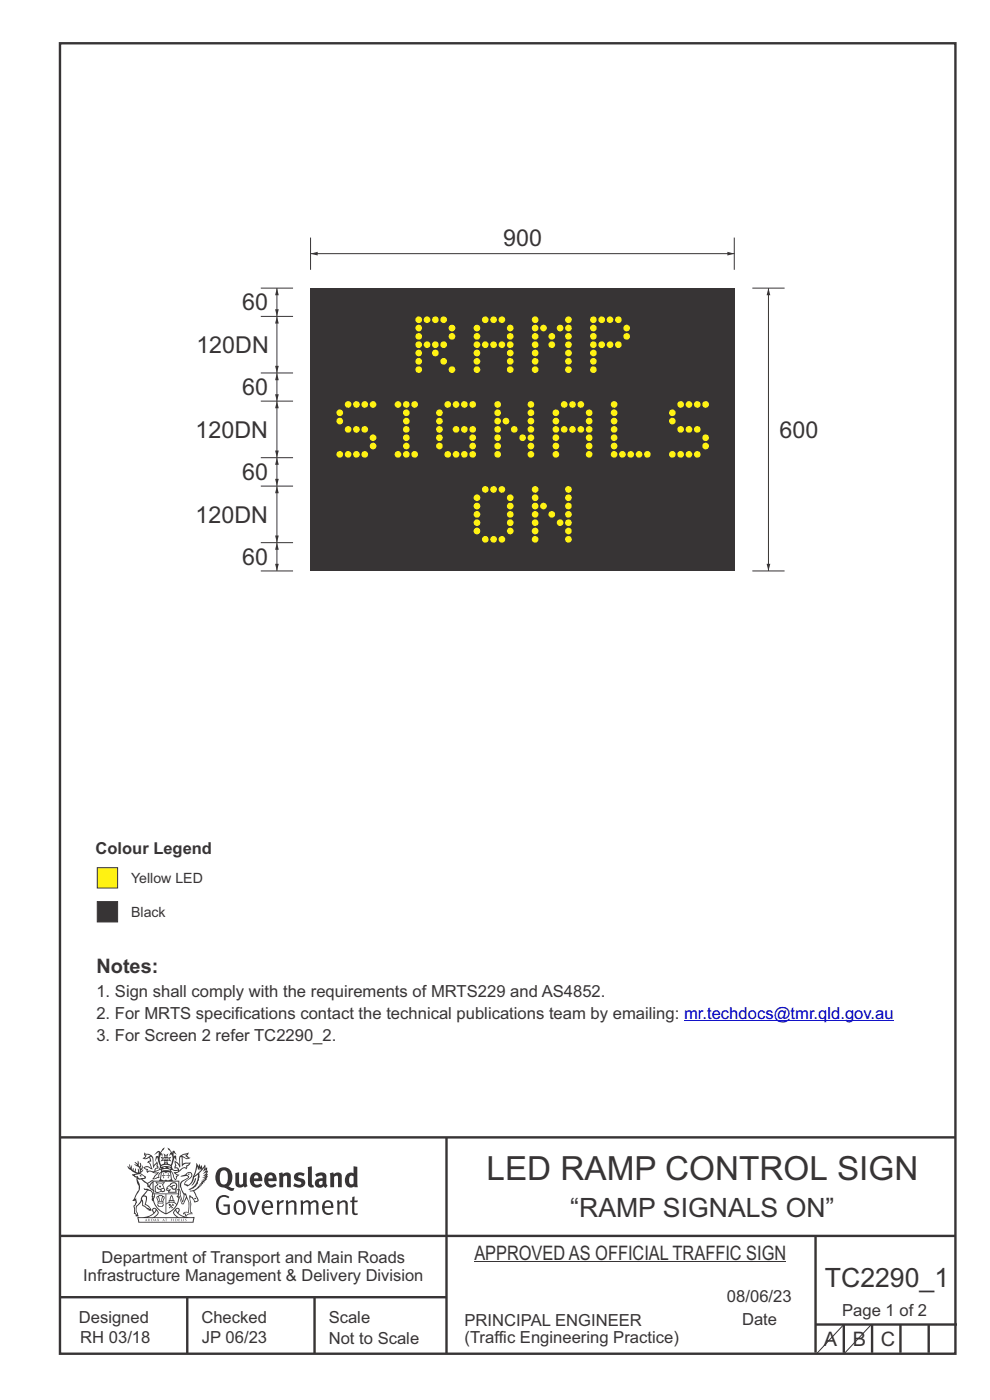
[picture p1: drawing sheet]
<svg xmlns="http://www.w3.org/2000/svg" width="210mm" height="297mm" viewBox="0 0 210 297" stroke-linecap="round" stroke-linejoin="round" font-family="sans-serif">
<g fill="none" stroke="#373435" stroke-width=".51">
<path d="M12.7 9.2h190v278h-190zM12.7 241.3h190M94.7 241.4v45.8M12.7 275.2h82M12.7 262.2h190.1M39.7 275.2v12M66.7 275.2v12M173 262.1v24.9M173 281h30M179 281v6M185 281v6M191 281v6"/>
<path d="M197 281v6"/>
</g>
<g fill="#373435">
<path d="M47 248.4a2.55 2.55 0 0 0 0 2.7l.3 .2a.81 .81 0 0 0 1-1v-.5a1.04 1.04 0 0 0-1.1-1.5zM46.3 248.1a1.82 1.82 0 0 1 2.1-.2 1.82 1.82 0 0 1 .9 1.8 2.29 2.29 0 0 1-.8 2l.7 .3h.5l-.2 .6a2.87 2.87 0 0 1-2-.7 2.12 2.12 0 0 1-1.7-3.1z" fill-rule="evenodd"/>
<path d="M49.9 248.9l.8-.2v2a.46 .46 0 0 0 .3 .6 .46 .46 0 0 0 .6-.3v-2.1l.7-.2v2.4l.2 .5-.5 .3-.3-.3a1.02 1.02 0 0 1-1.2 .3 1.02 1.02 0 0 1-.6-1.1z" fill-rule="evenodd"/>
<path d="M54 249.5l-.1 .5h.9a.49 .49 0 0 0-.2-.6 .49 .49 0 0 0-.6 .1zM53.4 249.1a1.34 1.34 0 0 1 1.6-.2 1.34 1.34 0 0 1 .6 1.5v.2h-1.7a.77 .77 0 0 0 .5 .8 .77 .77 0 0 0 .9-.4l.3 .5a1.59 1.59 0 0 1-2 .2 1.59 1.59 0 0 1-.5-2.1z" fill-rule="evenodd"/>
<path d="M57 249.5l-.1 .5h1a.49 .49 0 0 0-.2-.6 .49 .49 0 0 0-.7 .1zM56.4 249.1a1.34 1.34 0 0 1 1.6-.2 1.34 1.34 0 0 1 .7 1.5v.2h-1.8a.77 .77 0 0 0 .5 .8 .77 .77 0 0 0 .9-.4l.4 .5a1.59 1.59 0 0 1-2.1 .2 1.59 1.59 0 0 1-.5-2.1z" fill-rule="evenodd"/>
<path d="M59.2 248.9l.7-.2 .1 .4a.95 .95 0 0 1 1-.3 .95 .95 0 0 1 .7 .8v2.3h-.8v-2.3a.46 .46 0 0 0-.8 .1v2.2h-.8z" fill-rule="evenodd"/>
<path d="M62.6 249.1a1.75 1.75 0 0 1 2-.1l-.2 .5-.6-.2a.43 .43 0 0 0-.6 .3l.4 .3a1.04 1.04 0 0 1 1.2 1.1 1.04 1.04 0 0 1-1.4 1l-1.2-.4 .3-.6 1 .4 .4-.4a.88 .88 0 0 0-1-.5l-.4-.2-.1-.4z" fill-rule="evenodd"/>
<path d="M65.3 247.6l.8-.2 .1 3.8 .3 .2 .1 .4a.88 .88 0 0 1-1 0 .88 .88 0 0 1-.3-1z" fill-rule="evenodd"/>
<path d="M67.8 250.6a.43 .43 0 0 0-.1 .7 .43 .43 0 0 0 .7-.1v-.7zM66.8 249.1a1.7 1.7 0 0 1 2.4 .1v1.9l.3 .4-.4 .5-.5-.4a1.03 1.03 0 0 1-1.7-.1 1.03 1.03 0 0 1 .8-1.5h.7v-.4a.8 .8 0 0 0-1.2 .1z" fill-rule="evenodd"/>
<path d="M70 248.9l.7-.2 .1 .4a.95 .95 0 0 1 1-.3 .95 .95 0 0 1 .7 .8v2.3h-.8v-2.3a.46 .46 0 0 0-.8 .1v2.2h-.8z" fill-rule="evenodd"/>
<path d="M74.3 249.5a1.48 1.48 0 0 0 0 1.7h.5l.2-.1v-1.5l-.3-.2zM75 247.4l.8 .1 .1 4.4h-.7l-.1-.2a1.26 1.26 0 0 1-1.4 0 1.26 1.26 0 0 1-.5-1.3 1.29 1.29 0 0 1 .4-1.4 1.29 1.29 0 0 1 1.4-.1z" fill-rule="evenodd"/>
<path d="M46.4 253.9a1.72 1.72 0 0 1 2.3 0l-.3 .3a1.24 1.24 0 0 0-1.4-.2 1.24 1.24 0 0 0-.6 1.4 1.49 1.49 0 0 0 1.2 1.9l.7-.1v-1.3h-.8l-.1-.4h1.3v1.9a1.93 1.93 0 0 1-2.2 0 1.93 1.93 0 0 1-.7-2.2l.2-.8z" fill-rule="evenodd"/>
<path d="M50.4 255.1a1.65 1.65 0 0 0 .2 2.2 .99 .99 0 0 0 1-1.4 .78 .78 0 0 0-.4-.8 .78 .78 0 0 0-.8 0zM50 254.9a1.33 1.33 0 0 1 1.6-.1 1.33 1.33 0 0 1 .5 1.4 1.31 1.31 0 0 1-1.3 1.6 1.31 1.31 0 0 1-1.2-1.6v-.6z" fill-rule="evenodd"/>
<path d="M52.5 254.7l.4-.1 .9 2.6 .8-2.5h.5l-1.1 3h-.5z" fill-rule="evenodd"/>
<path d="M56.3 255.2l-.2 .7h1.3a.7 .7 0 0 0-.3-.8 .7 .7 0 0 0-.8 .1zM55.9 255a1.22 1.22 0 0 1 1.5-.2 1.22 1.22 0 0 1 .5 1.5h-1.8a.93 .93 0 0 0 .5 1 .93 .93 0 0 0 1.1-.2l.2 .3a1.43 1.43 0 0 1-1.8 .1 1.43 1.43 0 0 1-.6-1.7z" fill-rule="evenodd"/>
<path d="M58.7 254.7l.4-.1 .1 .5 .4-.4 .6-.1-.2 .5a.66 .66 0 0 0-.8 .7v1.9h-.4z" fill-rule="evenodd"/>
<path d="M60.6 254.7l.4-.1 .1 .5a.94 .94 0 0 1 1-.5 .94 .94 0 0 1 .8 .8v2.3h-.5l-.1-2.5a.81 .81 0 0 0-1.2 .3v2.2h-.4z" fill-rule="evenodd"/>
<path d="M63.7 254.7l.5-.1 .1 .5 .4-.3a.78 .78 0 0 1 1.1 .3 .9 .9 0 0 1 1-.5 .9 .9 0 0 1 .8 .8v2.3h-.5l-.1-2.5a.67 .67 0 0 0-1.1 .3v2.2h-.5v-2.4l-.4-.3-.7 .4v2.3h-.5z" fill-rule="evenodd"/>
<path d="M69 255.2l-.1 .7h1.3a.7 .7 0 0 0-.3-.8 .7 .7 0 0 0-.9 .1zM68.7 255a1.22 1.22 0 0 1 1.5-.2 1.22 1.22 0 0 1 .5 1.5h-1.8a.93 .93 0 0 0 .4 1 .93 .93 0 0 0 1.2-.2l.1 .3a1.44 1.44 0 0 1-1.7 .1 1.44 1.44 0 0 1-.6-1.7z" fill-rule="evenodd"/>
<path d="M71.4 254.7l.5-.1 .1 .5a.94 .94 0 0 1 1-.5 .94 .94 0 0 1 .8 .8v2.3h-.5l-.1-2.5a.81 .81 0 0 0-1.2 .3v2.2h-.4z" fill-rule="evenodd"/>
<path d="M74.7 253.9l.5-.1v.9h.7l-.1 .3h-.6v2.2l.1 .2h.5l.1 .3a.75 .75 0 0 1-1.2-.6v-2.1h-.4v-.3h.4z" fill-rule="evenodd"/>
<path d="M30.8 244.9l1.1 .3-.9 .5h-.4l.6-.5zM31.8 245.4h.2a2.44 2.44 0 0 1 .4 1.9l.1 .5 .7-1-.1 .6 .3 .3a.57 .57 0 0 0-.6 .7l-1-.1-.5 .2 .2-.5-.8-.3 .7-.1 .9 .5 .1-.1-.6-1.3-.2-.2h.5zM30.7 244.4l-.1 .5 .2 .4-.6 .4a1.04 1.04 0 0 0 1.4-.1l.2 .6-.3 .1-.2 .4a.94 .94 0 0 1 .8 1.1l-.2-.1a1.16 1.16 0 0 0-1.5-.1l.3 .4 .4 .2 .1 .5 .2 .1 .1-.2a.94 .94 0 0 1 1.1 .2l.8 .1-1.2 1.2a1.13 1.13 0 0 0 1.2-.2l.4-.1-.1-.4 .5-.8a.83 .83 0 0 0-.6 1.1l-.3-.1-.7 .4 1.1-1.4-.5 .1-.5-.1 1.3-.5-.1-.1-.9 .4v-.3l.2-.2 .3 .1 .1-.3-.2-.4v-.6l-.1-.4-.7 1v-.7a1.42 1.42 0 0 0-1.6-1.8z" fill-rule="evenodd"/>
<path d="M38.5 245.2l.5-.2 .7-.1-.6 .3 .8 .5h-.3zM38.3 245.5l.2-.1 .1 2a1.69 1.69 0 0 1 1.6-.6l-.8 .5 .1 .5a1.1 1.1 0 0 0-1.5 .6l-.1-.5-.2-.2h-.5l.3-.4-.3-.7a1.42 1.42 0 0 1 .8 1.1l.2-.1zM37.1 246.2l.1 1-.2 .3 .1 .4h.5l.1 .2a.96 .96 0 0 1-1.1-.1l-.1 .1a1.06 1.06 0 0 0 1.3 .2v.1a.72 .72 0 0 1-1 .2l.3 .5 .6 .2-.4 .2-.1 .6-.2-.3-.4-1.1-.4-.4 .4 .9a1.54 1.54 0 0 0 .7 1.2l.2-.3a.58 .58 0 0 1 .4-.8l.2-.1h-.3l-.5-.3 .9-.5a.93 .93 0 0 1 1.2-.5v.2l.2-.2 .1-.5a.99 .99 0 0 0 .7-.8l-1.3 .1-.3 .2-.1-1.4 .9 .4 .9-.3h-.4l-.5-.4 .4-.7-.6 .2a1.46 1.46 0 0 0-1.4 2.1v.4l-.2-.4z" fill-rule="evenodd"/>
<path d="M35.6 248.9l.2 .1-.1 .3 .4 .1h-.4v.6l-.1-.6h-.3l.3-.1z" fill-rule="evenodd"/>
<path d="M34.6 248.9l.2 .1v.3l.3 .1h-.3l-.1 .6v-.6h-.4l.4-.1z" fill-rule="evenodd"/>
<path d="M34.3 248.8a.57 .57 0 0 1 .9 .2 .57 .57 0 0 1 .9-.2l.2 1.4h-.2a.57 .57 0 0 1-.9 0 .69 .69 0 0 1-1.1 0zM34.2 248.1l-.3 2.1-.2 .4h3l-.2-.4-.3-2.1h-.2v.2l-.8-.1-.8 .1v-.2z" fill-rule="evenodd"/>
<path d="M34.2 252.4a.3 .3 0 0 0 .6 0 .3 .3 0 0 0-.6 0zM33.3 250.9l.3 .3-.3 .4a.79 .79 0 0 0 0 1.3l.8-.2-.1-.3a.55 .55 0 0 1-.7-.6l.1-.1 .2 .3 .3 .2 .8-.2-.4-.7 .4-.4-.7 .2zM33 250.7l1.1 .2 .9-.2-.4 .6 .4 1.2a.56 .56 0 0 1-.8 .3l-.2 .1a.73 .73 0 0 1-.9 .1 .73 .73 0 0 1-.3-1v-.4l.6-.4z" fill-rule="evenodd"/>
<path d="M35.6 251.8l.7-.4a.58 .58 0 0 1 1-.1 .58 .58 0 0 1-.4 .9l-.3-.3a.43 .43 0 0 1 .6-.4 .57 .57 0 0 0-.8 .2l-.2-.1-.3 .1 .4 .2a.55 .55 0 0 0 .9 .4v.5h-1.3l.3-.4-.1-.1-.6 .1 .2-.3-.2-.1zM35.4 251.8l-.1 .2a.39 .39 0 0 0 .2 .6h.3l-.2 .4h1.9l-.1-.8a.86 .86 0 0 0-.1-1.3 .86 .86 0 0 0-1.3 .4z" fill-rule="evenodd"/>
<path d="M36 254.8h.8v.2h-.8zM36.4 253.8l.2 .8h-.4zM36.4 253.5l-.3 .5-.1 .6h-.2v.4l-.7 .4 .2 .1a1.48 1.48 0 0 1 2.1 .2l.2-.1-.6-.5v-.5h-.2l-.1-.6z" fill-rule="evenodd"/>
<path d="M35.8 255.4l.4 .1 .1 .3 .3-.2-.2-.2a.38 .38 0 0 1 .5 .5l-.2-.2-.3 .2 .3 .2-.3 .3-.1-.4-.4 .4-.1-.2 .4-.3-.1-.1-.2 .1z" fill-rule="evenodd"/>
<path d="M34.5 254h.2v.2l-.2 .6h-.2zM33.6 255.3h.9v.2a.55 .55 0 0 1-.8 .4v-.2l-.2-.1zM33.4 254h.2l.2 .8h-.2zM33.6 255l.8-.1 .1 .2h-.8zM33.8 253.7h.5l-.2 1.1h-.1zM33.3 253.8l-.1 .3 .3 1.1a.48 .48 0 0 0-.1 .6 .48 .48 0 0 0 .5 .2h.5a.49 .49 0 0 0 .2-.8l.3-1.1-.1-.3a1.42 1.42 0 0 0-1.5 0z" fill-rule="evenodd"/>
<path d="M33.7 251.5l.4 .1 .1 .3h-.3z" fill-rule="evenodd"/>
<path d="M41.3 250.1l.3-.2-.2 .8-.6 .8h-.2l.5-.7z" fill-rule="evenodd"/>
<path d="M39.7 249l.3-.2 .5 .2a.88 .88 0 0 1-.6 1.1 1.22 1.22 0 0 0-.8 1.3l.5 .2a.72 .72 0 0 0 .9-.4l.5-.8 .2-.6 .8-.6v.2a2.85 2.85 0 0 1-2 2.9l.1 .1a2.13 2.13 0 0 0 1.9-1.5v-.3a2.01 2.01 0 0 0 .3-1.7l1.1-1.3-.4 1 .7-.5-.7 1 .8-.4-.8 .8 .7-.2-.9 .6 .8-.1-.8 .4h.7l-.8 .3 .3 .2h-.4l.2 .3h-.4l.2 .3h-.4l.1 .2h-.1a2.16 2.16 0 0 1-2 1.1l.1 .2 .4-.1a.76 .76 0 0 1 .7 .8l.5 1.2-.6 .2a1.45 1.45 0 0 0-1.1-1.3l.2 1.8-.1 1.8 .4 .3a1.07 1.07 0 0 0-1.2 .4v-.3l-.5-.2a.87 .87 0 0 1 1.1-.1v-.7a4.4 4.4 0 0 0-.6-3.1l-.1-.3h-.2a2.16 2.16 0 0 1-.7-2.2l.3-.4 1.2-.7a.55 .55 0 0 0-.4-.8zM37.8 252.4a.76 .76 0 0 1 .3 1.1l.6 1.6 .4-1.7 .2 .1a.61 .61 0 0 1-.1 .9l-.3 .8-.2 .1-.7-1.6-.3 .1a1.18 1.18 0 0 0 .1-1.4zM41.8 247.5l.2 .7 .3-.5v.6l.4-.5a1.9 1.9 0 0 1-1.2 1.4l-.3 .3zM38.2 249.6l1.4-.2 .2 .2v.3l-.5 .2a1.26 1.26 0 0 0-.9 1.9l.2 .7a1.84 1.84 0 0 1 .1 2.1l-.4-1.4a.96 .96 0 0 0-.4-1.2l-.4 .2a.78 .78 0 0 1 0 1.3l.1 .3h.4l.4 1.1a.38 .38 0 0 0 .2 .4 .38 .38 0 0 0 .4-.1l.6-1.2a2.94 2.94 0 0 1 .4 2.5l-.1 .4h-.8l-.3 .4v.2l.4-.1 .1 .4 .2 .1a1.02 1.02 0 0 1 1.3-.5v-.4l-.3-.1 .1-1.8-.3-1.3h.1a1.14 1.14 0 0 1 .8 1 .63 .63 0 0 0 .8-.2 .63 .63 0 0 0-.2-.9l-.6-1.2 .9-.6 .2-.4h.3l-.1-.2h.4l-.1-.3h.3l-.1-.3 .5-.1-.2-.2 .6-.4v-.2h-.2l.4-.5h-.3l.3-.5-.4 .1 .4-.5v-.3l-.3 .2 .2-.7-.1-.2-.4 .3v-.8l-.6 .8-.2-.8-.2 .5-.3-.7-.1 .6-.5-.8-.1 1.4-.6 1.8a1.81 1.81 0 0 1-1 1.5l-.6-.2a1.75 1.75 0 0 1 1.1-1.2 .75 .75 0 0 0 .1-1.3 .75 .75 0 0 0-1.2 .4z" fill-rule="evenodd"/>
<path d="M41.2 254.1h.3l.2 .2-.4 .1z" fill-rule="evenodd"/>
<path d="M29.4 258.4h11.6l-.1 .8h-11.4zM31.3 258.2l.5-.1a2.48 2.48 0 0 0 1.4-1.3l.3 .5-.5 .6-.5 .3zM32.5 256.6l.3-.2 .2 .1-.3 .7zM37.2 256.8a2.65 2.65 0 0 0 1.8 1.4h-1.1l-.5-.3-.5-.6zM37.4 256.5l.2-.1 .3 .2-.3 .6zM29.2 258.2l.1 1.2h11.8l.2-1.1-.2-.1a4.1 4.1 0 0 1-3.3-.9l.3-.4-.1-.6a1.06 1.06 0 0 0-1.3 1l.2 .4 .6 .5h-4.7l.3-.1a.84 .84 0 0 0 .6-.8 .84 .84 0 0 0-.5-.8l-.3-.2h-.5l-.1 .6 .3 .4a4.2 4.2 0 0 1-3.4 .9z" fill-rule="evenodd"/>
<path d="M31 258.7l.1 .2h-.2zM31 258.5l-.3 .6 .4-.2 .2 .2z" fill-rule="evenodd"/>
<path d="M31.3 258.6h.3v.4a.25 .25 0 0 0 .2-.1 .25 .25 0 0 0-.1-.3h.1a.29 .29 0 0 1 0 .4 .29 .29 0 0 1-.4 0 .29 .29 0 0 1 0-.4z" fill-rule="evenodd"/>
<path d="M32.2 258.6a.22 .22 0 0 1 .3 .2 .22 .22 0 0 1-.3 .2zM32 258.6l.1 .4a.33 .33 0 0 0 .4 0 .33 .33 0 0 0 0-.4 .33 .33 0 0 0-.5 0z" fill-rule="evenodd"/>
<path d="M32.9 258.7l.1 .2h-.2zM32.9 258.5l-.2 .6 .3-.2 .2 .2z" fill-rule="evenodd"/>
<path d="M33.3 258.6h.2l.1 .1 .2-.1-.2 .2 .2 .3-.3-.3-.1 .3h-.1l.2-.3z" fill-rule="evenodd"/>
<path d="M34.7 258.7l.1 .2h-.2zM34.7 258.5l-.3 .6 .4-.2 .2 .2z" fill-rule="evenodd"/>
<path d="M35 258.5h.5l-.2 .1v.5h-.2l.1-.5z" fill-rule="evenodd"/>
<path d="M36.2 258.6l.3-.1-.1 .1v.2h.1h-.1v.3h-.2z" fill-rule="evenodd"/>
<path d="M36.7 258.6h.2v.5h-.2z" fill-rule="evenodd"/>
<path d="M37.3 258.6a.22 .22 0 0 1 .3 .2 .22 .22 0 0 1-.3 .2zM37.1 258.6v.4a.33 .33 0 0 0 .5 0 .33 .33 0 0 0 0-.4 .33 .33 0 0 0-.5 0z" fill-rule="evenodd"/>
<path d="M37.8 258.6l.4-.1-.2 .1v.2h.1h-.1v.2l.2 .1h-.4z" fill-rule="evenodd"/>
<path d="M38.4 258.6h.2l-.1 .4 .2 .1h-.3z" fill-rule="evenodd"/>
<path d="M38.9 258.6h.2v.5h-.2z" fill-rule="evenodd"/>
<path d="M39.3 258.6h.2h-.1l.2 .3-.2 .2-.1-.1v-.1l.2 .1z" fill-rule="evenodd"/>
<path d="M34.2 247.4a1.51 1.51 0 0 1 2 .2 2.67 2.67 0 0 0-2.1 0zM35.7 247.6l.4 .1 .1 .3-.4-.1zM34.6 247.6h.5l.1 .2h-.4zM34 247.8l.3 .2h-.3zM34.9 246.9l.3-.2 .3 .2zM34.9 245.6l.2 .1v.3h-.2zM35 245.1l.2 .2 .2-.2-.1 .3h-.2zM35.1 246.3h.2l.1 .4-.2-.2-.2 .2zM35.3 245.7l.2-.1v.4h-.2zM34.4 245.7h.3l.1 .3-.4 .1 .2-.2zM35.7 245.7h.3l-.2 .2 .2 .2-.4-.1zM32.7 244.9l1-.5-.1 1-.2-.2-.3 .2-.3 1.1 .5-1 .3 .9a1.84 1.84 0 0 1 .2 1.7l.4 .1a2.48 2.48 0 0 1 2.2 0l.2-.2-.2-.7 .7-1.8 .4 .7-.2-1-.2-.1-.2 .3v-.9l.6 .4-.6-.8-.3 .1-.1 .4-.5-.9-.5-.3 .2 .5 .6 .5-.5 .8 .4-.4a2.06 2.06 0 0 1 0 2.3l-.5-.2-.2-.6 .1-.1 .8 .2-.4-.5 .4-.5-.7 .2-.2-.2 .2-.7-.5 .4-.5-.4 .2 .7-.2 .2-.7-.2 .4 .5-.4 .5 .8-.2 .1 .1-.2 .6-.5 .2a2.02 2.02 0 0 1 0-2.2l.3 .5-.1-.7-.3-.1 .8-1.2-.4 .3-.5 .8-.2-.3a.8 .8 0 0 0-.8 .5z" fill-rule="evenodd"/>
<path d="M29.2 250.1l.3 .1a.61 .61 0 0 1 .8 .4l.3 .2a.8 .8 0 0 1 .6 1l.4 .1 .5 .5a1 1 0 0 1 .5 1.1l-.1 .7v-.5h-.1a.96 .96 0 0 0-.8-1.3l-.2-.2h-.7l-.1-.1-.1 .1 .1 .3h.6l-1.2 1.3-.2 1-.4 .6a1.33 1.33 0 0 0-.5 1.8l.2 .5a1.26 1.26 0 0 1-.5-1.5l-.1-.3a1.56 1.56 0 0 0 .4-1.7l-.3 .2 .2-.5a3.2 3.2 0 0 0 .7-3zM30.4 253.9h.4a2.06 2.06 0 0 1-.1 1.6l.7 .5 .4 .4-.6-.1-.8-.6-.1-.9a.51 .51 0 0 1 .1-.9zM28.6 249.3a1.52 1.52 0 0 1 2.1 .5l-1.1 .2-.2-.1-.1-.4h-.5zM27.5 247v.8l-.3-.4h-.1a3.1 3.1 0 0 0 1.9 1.6l-1 .1 .5 .6 .5 .1 .1 1.1a1.84 1.84 0 0 1-.3 2.5l-.4 .9-.3 .4 .2 .1 .4-.1 .1 .4-.2 .5-.3 .2 .1 1.7h.2l.3 .5 .1 .1 .4-.1-.1-.5a1.3 1.3 0 0 1-.1-1.7l.9-1 .1 1.1 .6 .2 .5 .5 .1-.1 .2 .3h.5a1.85 1.85 0 0 0-1.2-1.4l.1-.3a1.39 1.39 0 0 0 0-1.4l-.5-.1 .5-.5a.66 .66 0 0 1 .9-.4 .66 .66 0 0 1 .3 .9l-.1 .4 .2-.1v.2l-.1 .3 .2 .5 .1-.3a2.24 2.24 0 0 0 .1-2.2 .73 .73 0 0 1-.7-.7 .73 .73 0 0 1 .6-.7v-.2a.94 .94 0 0 0-.9 .8 .48 .48 0 0 1-.1-.6 .48 .48 0 0 1 .5-.2l.5-.3a.51 .51 0 0 0-.8 .2l-.5 .2-1-.8h.6l.2-.5-1.2-.7 .5-.5v-.3l-.5 .4 .1-.2a.69 .69 0 0 0 .2-1v.4l-.2 .3v-1.1l-.3-.2 .1 .6-.1 .2-.4-1.3v.7l-.6-.4 .5 .7-.6-.2 .3 .3a1 1 0 0 1 .7 1.4l-.2-.8v.9l-.5-.2v-.8l-.2 .7-.2-.1-.1-.6-.2 .4-.2-.2 .1-.7-.2 .5z" fill-rule="evenodd"/>
<path d="M29.6 249.4l.2-.1 .3 .2z" fill-rule="evenodd"/>
<path d="M32.4 250.5h5.6v2l-.2-.1v-1.7h-5.2v2.5h5.2v-.8l.1 .2-.1 1.1v-.3h-2.5v4a4.1 4.1 0 0 0 2.6-3.6l.1-.1a4 4 0 0 1-2.8 3.9 4.2 4.2 0 0 1-2.8-4.7l.1 1.2 .1-.1a3.8 3.8 0 0 0 2.5 3.4v-4h-2.5l-.2-.9z" fill-rule="evenodd"/>
<circle cx="40" cy="249.1" r=".17"/>
</g>
<path d="M20.6 184.1h4.3v4.3h-4.3z" fill-rule="evenodd" fill="#fff212" stroke="#373435" stroke-width=".21"/>
<path d="M20.6 191.3h4.3v4.3h-4.3z" fill-rule="evenodd" fill="#373435" stroke="#373435" stroke-width=".21"/>
<path d="M145.1 216.5h44.5" fill="none" stroke="#0000c4" stroke-width=".21"/>
<path d="M65.9 61.1h90v60h-90z" fill-rule="evenodd" fill="#373435"/>
<path d="M163 61.1v60" fill="none" stroke="#373435" stroke-width=".21"/>
<g fill="#373435">
<path d="M163 61.1l.4 1.5h-.8z"/>
<path d="M162.6 119.6h.8l-.4 1.5z"/>
</g>
<path d="M65.9 53.8h89.9" fill="none" stroke="#373435" stroke-width=".21"/>
<g fill="#373435">
<path d="M154.3 53.4l1.5 .4-1.5 .4z"/>
<path d="M65.9 53.8l1.5-.4v.8z"/>
</g>
<path d="M65.9 50.4v6.8M155.8 50.4v6.8M159.6 61.1h6.8M58.7 115.1v6M159.6 121.1h6.8" fill="none" stroke="#373435" stroke-width=".21"/>
<g fill="#373435">
<path d="M58.7 115.1l.4 1.5h-.7z"/>
<path d="M58.4 119.6h.7l-.4 1.5z"/>
</g>
<path d="M55.3 115.1h6.9M58.7 103.1v12M55.3 121.1h6.9" fill="none" stroke="#373435" stroke-width=".21"/>
<g fill="#373435">
<path d="M58.7 103.1l.4 1.5h-.7z"/>
<path d="M58.4 113.6h.7l-.4 1.5z"/>
</g>
<path d="M55.3 79.1h6.9M58.7 67.1v12" fill="none" stroke="#373435" stroke-width=".21"/>
<g fill="#373435">
<path d="M58.7 67.1l.4 1.5h-.7z"/>
<path d="M58.4 77.6h.7l-.4 1.5z"/>
</g>
<path d="M58.7 61.1v6M55.3 103.1h6.9" fill="none" stroke="#373435" stroke-width=".21"/>
<g fill="#373435">
<path d="M58.7 61.1l.4 1.5h-.7z"/>
<path d="M58.4 65.6h.7l-.4 1.5z"/>
</g>
<path d="M55.3 67.1h6.9M55.3 61.1h6.9M58.7 97.1v6" fill="none" stroke="#373435" stroke-width=".21"/>
<g fill="#373435">
<path d="M58.7 97.1l.4 1.5h-.7z"/>
<path d="M58.4 101.6h.7l-.4 1.5z"/>
</g>
<path d="M55.3 97.1h6.9M58.7 85.1v12" fill="none" stroke="#373435" stroke-width=".21"/>
<g fill="#373435">
<path d="M58.7 85.1l.4 1.5h-.7z"/>
<path d="M58.4 95.6h.7l-.4 1.5z"/>
</g>
<path d="M58.7 79.1v6M55.3 85.1h6.9" fill="none" stroke="#373435" stroke-width=".21"/>
<g fill="#373435">
<path d="M58.7 79.1l.4 1.6h-.7z"/>
<path d="M58.4 83.6h.7l-.4 1.5z"/>
</g>
<g fill="#fff212">
<circle cx="88.8" cy="67.8" r=".71"/>
<circle cx="88.8" cy="69.6" r=".71"/>
<circle cx="92.3" cy="73.1" r=".71"/>
<circle cx="94.1" cy="73.1" r=".71"/>
<circle cx="90.6" cy="73.1" r=".71"/>
<circle cx="92.3" cy="74.9" r=".71"/>
<circle cx="95.9" cy="69.6" r=".71"/>
<circle cx="88.8" cy="71.4" r=".71"/>
<circle cx="88.8" cy="73.1" r=".71"/>
<circle cx="88.8" cy="74.9" r=".71"/>
<circle cx="88.8" cy="76.7" r=".71"/>
<circle cx="88.8" cy="78.4" r=".71"/>
<circle cx="90.6" cy="67.8" r=".71"/>
<circle cx="92.3" cy="67.8" r=".71"/>
<circle cx="94.1" cy="67.8" r=".71"/>
<circle cx="95.9" cy="71.4" r=".71"/>
<circle cx="94.1" cy="76.7" r=".71"/>
<circle cx="95.9" cy="78.4" r=".71"/>
<circle cx="101.2" cy="69.6" r=".71"/>
<circle cx="104.7" cy="73.1" r=".71"/>
<circle cx="106.5" cy="73.1" r=".71"/>
<circle cx="108.2" cy="73.1" r=".71"/>
<circle cx="102.9" cy="73.1" r=".71"/>
<circle cx="108.2" cy="76.7" r=".71"/>
<circle cx="108.2" cy="69.6" r=".71"/>
<circle cx="101.2" cy="71.4" r=".71"/>
<circle cx="101.2" cy="73.1" r=".71"/>
<circle cx="101.2" cy="74.9" r=".71"/>
<circle cx="101.2" cy="76.7" r=".71"/>
<circle cx="101.2" cy="78.4" r=".71"/>
<circle cx="102.9" cy="67.8" r=".71"/>
<circle cx="104.7" cy="67.8" r=".71"/>
<circle cx="106.5" cy="67.8" r=".71"/>
<circle cx="108.2" cy="71.4" r=".71"/>
<circle cx="108.2" cy="74.9" r=".71"/>
<circle cx="108.2" cy="78.4" r=".71"/>
<circle cx="113.5" cy="67.8" r=".71"/>
<circle cx="113.5" cy="69.6" r=".71"/>
<circle cx="117.1" cy="71.4" r=".71"/>
<circle cx="120.6" cy="73.1" r=".71"/>
<circle cx="120.6" cy="76.7" r=".71"/>
<circle cx="115.3" cy="69.6" r=".71"/>
<circle cx="118.8" cy="69.6" r=".71"/>
<circle cx="120.6" cy="69.6" r=".71"/>
<circle cx="113.5" cy="71.4" r=".71"/>
<circle cx="113.5" cy="73.1" r=".71"/>
<circle cx="113.5" cy="74.9" r=".71"/>
<circle cx="113.5" cy="76.7" r=".71"/>
<circle cx="113.5" cy="78.4" r=".71"/>
<circle cx="120.6" cy="67.8" r=".71"/>
<circle cx="120.6" cy="71.4" r=".71"/>
<circle cx="120.6" cy="74.9" r=".71"/>
<circle cx="120.6" cy="78.4" r=".71"/>
<circle cx="117.1" cy="73.1" r=".71"/>
<circle cx="125.9" cy="67.8" r=".71"/>
<circle cx="125.9" cy="69.6" r=".71"/>
<circle cx="129.4" cy="73.1" r=".71"/>
<circle cx="131.2" cy="73.1" r=".71"/>
<circle cx="127.6" cy="73.1" r=".71"/>
<circle cx="132.9" cy="69.6" r=".71"/>
<circle cx="125.9" cy="71.4" r=".71"/>
<circle cx="125.9" cy="73.1" r=".71"/>
<circle cx="125.9" cy="74.9" r=".71"/>
<circle cx="125.9" cy="76.7" r=".71"/>
<circle cx="125.9" cy="78.4" r=".71"/>
<circle cx="127.6" cy="67.8" r=".71"/>
<circle cx="129.4" cy="67.8" r=".71"/>
<circle cx="131.2" cy="67.8" r=".71"/>
<circle cx="132.9" cy="71.4" r=".71"/>
<circle cx="72.1" cy="87.6" r=".71"/>
<circle cx="75.6" cy="91.1" r=".71"/>
<circle cx="77.4" cy="91.1" r=".71"/>
<circle cx="73.8" cy="91.1" r=".71"/>
<circle cx="73.8" cy="96.4" r=".71"/>
<circle cx="79.1" cy="94.6" r=".71"/>
<circle cx="72.1" cy="89.3" r=".71"/>
<circle cx="72.1" cy="96.4" r=".71"/>
<circle cx="73.8" cy="85.8" r=".71"/>
<circle cx="75.6" cy="85.8" r=".71"/>
<circle cx="77.4" cy="85.8" r=".71"/>
<circle cx="79.1" cy="85.8" r=".71"/>
<circle cx="79.1" cy="92.9" r=".71"/>
<circle cx="75.6" cy="96.4" r=".71"/>
<circle cx="77.4" cy="96.4" r=".71"/>
<circle cx="86.2" cy="91.1" r=".71"/>
<circle cx="86.2" cy="89.3" r=".71"/>
<circle cx="84.4" cy="96.4" r=".71"/>
<circle cx="86.2" cy="92.9" r=".71"/>
<circle cx="86.2" cy="87.6" r=".71"/>
<circle cx="84.4" cy="85.8" r=".71"/>
<circle cx="86.2" cy="85.8" r=".71"/>
<circle cx="88" cy="85.8" r=".71"/>
<circle cx="86.2" cy="94.6" r=".71"/>
<circle cx="86.2" cy="96.4" r=".71"/>
<circle cx="88" cy="96.4" r=".71"/>
<circle cx="93.2" cy="87.6" r=".71"/>
<circle cx="95" cy="96.4" r=".71"/>
<circle cx="98.5" cy="91.1" r=".71"/>
<circle cx="96.7" cy="91.1" r=".71"/>
<circle cx="100.3" cy="94.6" r=".71"/>
<circle cx="93.2" cy="89.3" r=".71"/>
<circle cx="93.2" cy="91.1" r=".71"/>
<circle cx="93.2" cy="92.9" r=".71"/>
<circle cx="93.2" cy="94.6" r=".71"/>
<circle cx="95" cy="85.8" r=".71"/>
<circle cx="96.7" cy="85.8" r=".71"/>
<circle cx="98.5" cy="85.8" r=".71"/>
<circle cx="100.3" cy="85.8" r=".71"/>
<circle cx="100.3" cy="91.1" r=".71"/>
<circle cx="96.7" cy="96.4" r=".71"/>
<circle cx="98.5" cy="96.4" r=".71"/>
<circle cx="100.3" cy="96.4" r=".71"/>
<circle cx="100.3" cy="92.9" r=".71"/>
<circle cx="105.6" cy="85.8" r=".71"/>
<circle cx="105.6" cy="87.6" r=".71"/>
<circle cx="107.3" cy="89.3" r=".71"/>
<circle cx="109.1" cy="91.1" r=".71"/>
<circle cx="112.6" cy="91.1" r=".71"/>
<circle cx="110.9" cy="92.9" r=".71"/>
<circle cx="112.6" cy="94.6" r=".71"/>
<circle cx="112.6" cy="87.6" r=".71"/>
<circle cx="105.6" cy="89.3" r=".71"/>
<circle cx="105.6" cy="91.1" r=".71"/>
<circle cx="105.6" cy="92.9" r=".71"/>
<circle cx="105.6" cy="94.6" r=".71"/>
<circle cx="105.6" cy="96.4" r=".71"/>
<circle cx="112.6" cy="85.8" r=".71"/>
<circle cx="112.6" cy="89.3" r=".71"/>
<circle cx="112.6" cy="92.9" r=".71"/>
<circle cx="112.6" cy="96.4" r=".71"/>
<circle cx="117.9" cy="87.6" r=".71"/>
<circle cx="121.4" cy="91.1" r=".71"/>
<circle cx="123.2" cy="91.1" r=".71"/>
<circle cx="125" cy="91.1" r=".71"/>
<circle cx="119.7" cy="91.1" r=".71"/>
<circle cx="125" cy="94.6" r=".71"/>
<circle cx="125" cy="87.6" r=".71"/>
<circle cx="117.9" cy="89.3" r=".71"/>
<circle cx="117.9" cy="91.1" r=".71"/>
<circle cx="117.9" cy="92.9" r=".71"/>
<circle cx="117.9" cy="94.6" r=".71"/>
<circle cx="117.9" cy="96.4" r=".71"/>
<circle cx="119.7" cy="85.8" r=".71"/>
<circle cx="121.4" cy="85.8" r=".71"/>
<circle cx="123.2" cy="85.8" r=".71"/>
<circle cx="125" cy="89.3" r=".71"/>
<circle cx="125" cy="92.9" r=".71"/>
<circle cx="125" cy="96.4" r=".71"/>
<circle cx="130.3" cy="85.8" r=".71"/>
<circle cx="130.3" cy="87.6" r=".71"/>
<circle cx="132" cy="96.4" r=".71"/>
<circle cx="130.3" cy="89.3" r=".71"/>
<circle cx="130.3" cy="91.1" r=".71"/>
<circle cx="130.3" cy="92.9" r=".71"/>
<circle cx="130.3" cy="94.6" r=".71"/>
<circle cx="130.3" cy="96.4" r=".71"/>
<circle cx="133.8" cy="96.4" r=".71"/>
<circle cx="135.6" cy="96.4" r=".71"/>
<circle cx="137.3" cy="96.4" r=".71"/>
<circle cx="142.6" cy="87.6" r=".71"/>
<circle cx="146.1" cy="91.1" r=".71"/>
<circle cx="147.9" cy="91.1" r=".71"/>
<circle cx="144.4" cy="91.1" r=".71"/>
<circle cx="144.4" cy="96.4" r=".71"/>
<circle cx="149.7" cy="94.6" r=".71"/>
<circle cx="142.6" cy="89.3" r=".71"/>
<circle cx="142.6" cy="96.4" r=".71"/>
<circle cx="144.4" cy="85.8" r=".71"/>
<circle cx="146.1" cy="85.8" r=".71"/>
<circle cx="147.9" cy="85.8" r=".71"/>
<circle cx="149.7" cy="85.8" r=".71"/>
<circle cx="149.7" cy="92.9" r=".71"/>
<circle cx="146.1" cy="96.4" r=".71"/>
<circle cx="147.9" cy="96.4" r=".71"/>
<circle cx="101.2" cy="107.4" r=".71"/>
<circle cx="108.2" cy="109.1" r=".71"/>
<circle cx="101.2" cy="109.1" r=".71"/>
<circle cx="101.2" cy="110.9" r=".71"/>
<circle cx="101.2" cy="112.7" r=".71"/>
<circle cx="101.2" cy="105.6" r=".71"/>
<circle cx="108.2" cy="105.6" r=".71"/>
<circle cx="102.9" cy="103.8" r=".71"/>
<circle cx="104.7" cy="103.8" r=".71"/>
<circle cx="106.5" cy="103.8" r=".71"/>
<circle cx="108.2" cy="107.4" r=".71"/>
<circle cx="108.2" cy="110.9" r=".71"/>
<circle cx="108.2" cy="112.7" r=".71"/>
<circle cx="102.9" cy="114.4" r=".71"/>
<circle cx="104.7" cy="114.4" r=".71"/>
<circle cx="106.5" cy="114.4" r=".71"/>
<circle cx="113.5" cy="103.8" r=".71"/>
<circle cx="113.5" cy="105.6" r=".71"/>
<circle cx="115.3" cy="107.4" r=".71"/>
<circle cx="117" cy="109.1" r=".71"/>
<circle cx="120.6" cy="109.1" r=".71"/>
<circle cx="118.8" cy="110.9" r=".71"/>
<circle cx="120.6" cy="112.7" r=".71"/>
<circle cx="120.6" cy="105.6" r=".71"/>
<circle cx="113.5" cy="107.4" r=".71"/>
<circle cx="113.5" cy="109.1" r=".71"/>
<circle cx="113.5" cy="110.9" r=".71"/>
<circle cx="113.5" cy="112.7" r=".71"/>
<circle cx="113.5" cy="114.4" r=".71"/>
<circle cx="120.6" cy="103.8" r=".71"/>
<circle cx="120.6" cy="107.4" r=".71"/>
<circle cx="120.6" cy="110.9" r=".71"/>
<circle cx="120.6" cy="114.4" r=".71"/>
</g>
<path d="M100.6 267.7h66.2M179 281l-5.8 6.2M184.8 281l-5.7 6.2" fill="none" stroke="#373435" stroke-width=".21"/>
<path d="M0 0v297M0 297h210" fill="none" stroke="#00f" stroke-width=".21" stroke-dasharray="3 3" stroke-linecap="butt"/>
<text font-size="7.1" fill="#373435" x="103.2" y="250.3">LED RAMP CONTROL SIGN</text>
<g font-size="5.6" fill="#373435">
<text x="121" y="258.1">“RAMP SIGNALS ON”</text>
<text x="175" y="273">TC2290_1</text>
</g>
<g font-size="4.9" fill="#373435">
<text x="106.7" y="52.2">900</text>
<text x="51.4" y="65.9">60</text>
<text x="41.7" y="74.9">120DN</text>
<text x="51.4" y="83.9">60</text>
<text x="41.5" y="92.8">120DN</text>
<text x="165.4" y="92.9">600</text>
<text x="51.4" y="101.8">60</text>
<text x="41.5" y="110.9">120DN</text>
<text x="51.4" y="119.9">60</text>
</g>
<g font-size="4.2" fill="#373435">
<text x="20.5" y="206.5">Notes:</text>
<text x="100.6" y="267.2">APPROVED AS OFFICIAL TRAFFIC SIGN</text>
<text x="174.7" y="285.6">A</text>
<text x="180.9" y="285.6">B</text>
<text x="186.8" y="285.6">C</text>
</g>
<g font-size="3.5" fill="#373435">
<text x="20.3" y="181.1">Colour Legend</text>
<text x="20.5" y="211.4">1. Sign shall comply with the requirements of MRTS229 and AS4852.</text>
<text x="20.5" y="220.9">3. For Screen 2 refer TC2290_2.</text>
<text x="20.5" y="216.1">2. For MRTS specifications contact the technical publications team by emailing: mr.techdocs@tmr.qld.gov.au</text>
<text x="21.6" y="267.9">Department of Transport and Main Roads</text>
<text x="17.7" y="271.8">Infrastructure Management &amp; Delivery Division</text>
<text x="16.7" y="280.6">Designed</text>
<text x="42.7" y="280.6">Checked</text>
<text x="69.7" y="280.6">Scale</text>
<text x="98.5" y="281.3">PRINCIPAL ENGINEER</text>
<text x="154.2" y="276.2">08/06/23</text>
<text x="157.4" y="281.2">Date</text>
<text x="178.6" y="279.1">Page 1 of 2</text>
<text x="17" y="284.8">RH 03/18</text>
<text x="42.8" y="284.8">JP 06/23</text>
<text x="69.7" y="285.2">Not to Scale</text>
<text x="98.5" y="284.8">(Traffic Engineering Practice)</text>
</g>
<g font-size="3" fill="#373435">
<text x="27.8" y="187.2">Yellow LED</text>
<text x="27.8" y="194.5">Black</text>
</g>
</svg>
